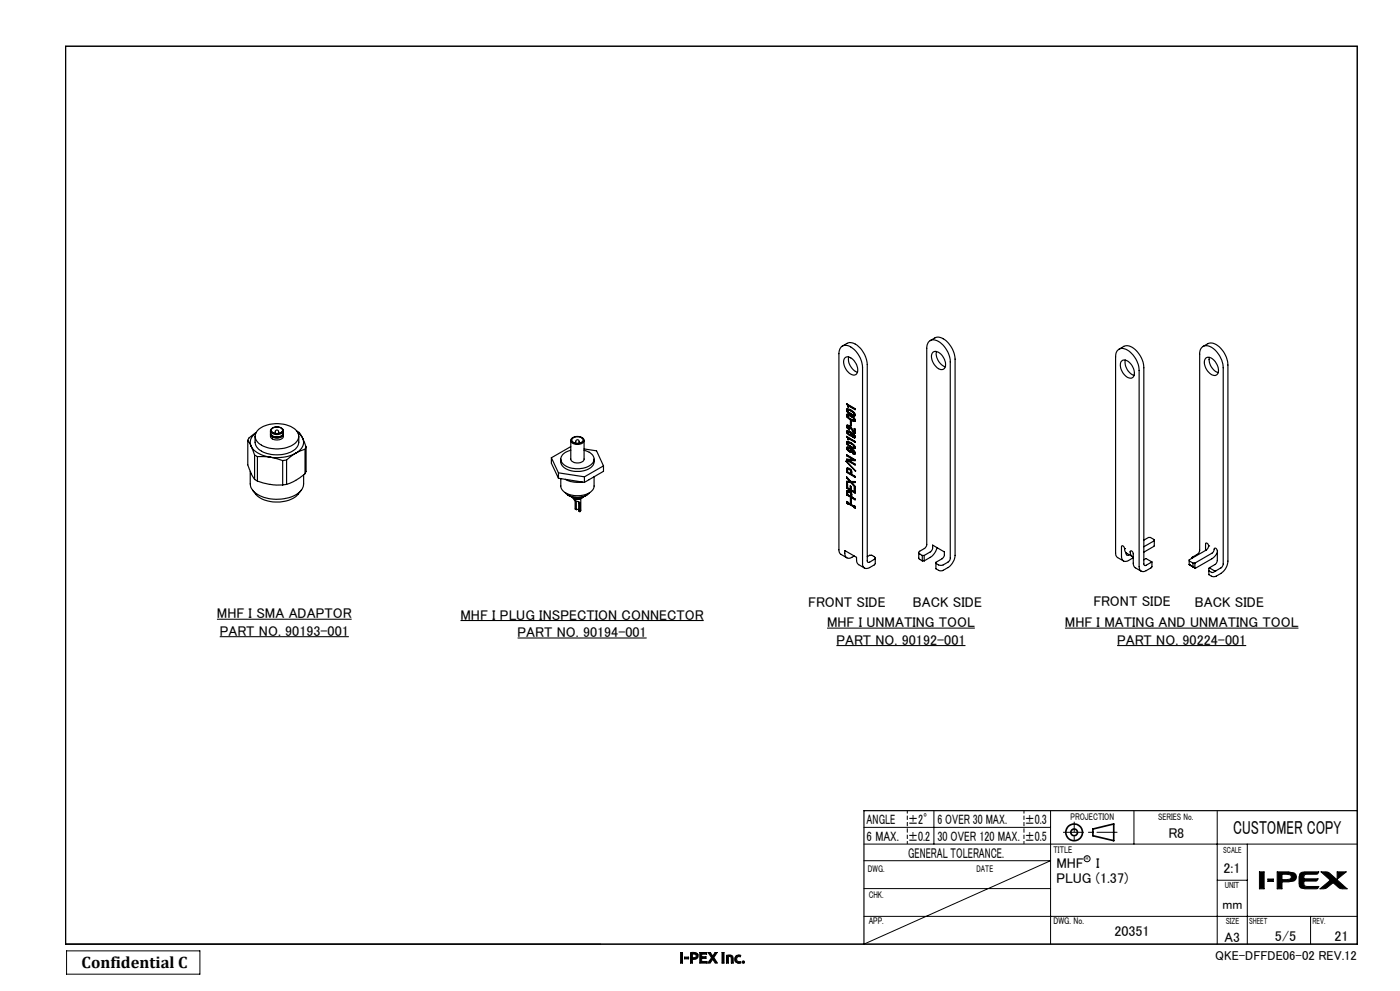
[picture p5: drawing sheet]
<svg xmlns="http://www.w3.org/2000/svg" width="420mm" height="297mm" viewBox="0 0 420 297" stroke-linecap="round" stroke-linejoin="round" font-family="sans-serif">
<g fill="none" stroke="#000" stroke-width=".35">
<path d="M19.7 13.9h387.5v269.1h-387.5zM252.7 103.7a3.5 3.5 0 0 1 2.6-1 6.9 6.9 0 0 1 4.9 6.6v58.8a.44 .44 0 0 0 .2 .4 .44 .44 0 0 0 .5 0l1.4-.9a.43 .43 0 0 0 .3-.4 .43 .43 0 0 0-.3-.4l-.8-.4h-.6l-.7 .4M253.6 107.1a2.74 2.74 0 0 1 3.2 1.8 2.37 2.37 0 0 1-.3 3.5 3.8 3.8 0 0 1-3.3-4.5zM254.6 107a4.2 4.2 0 0 0 2.6 4.5M279 102.1a3.4 3.4 0 0 1 2.6-1.1 7.2 7.2 0 0 1 4.9 6.6v58.8a5 5 0 0 1-2.1 3.7l-1.8 1h-.7l-1.1-.6v-2l2.1-1.3 .4-.6v-1.2l-3.5-2v1.1l-.4 .7-2.2 1.3M280 105.5a2.6 2.6 0 0 1 3.1 1.8 2.37 2.37 0 0 1-.2 3.4 3.7 3.7 0 0 1-3.5-3.7l.2-1.1zM281 105.3a4.2 4.2 0 0 0 2.6 4.6M335.7 104.7a3.4 3.4 0 0 1 2.6-1.1 7.1 7.1 0 0 1 4.8 6.6v58.8a.42 .42 0 0 0 .3 .5 .42 .42 0 0 0 .5-.1l1.6-1M336.3 108.4a1.66 1.66 0 0 1 2.8 .5 3.5 3.5 0 0 1 .8 4.2 2.36 2.36 0 0 1-3.1-1.5 3.4 3.4 0 0 1-.5-3.2zM337.6 107.9a4.2 4.2 0 0 0 2.7 4.6M360.9 103.8a3.5 3.5 0 0 1 2.6-1 7 7 0 0 1 4.9 6.6v58.8a4.7 4.7 0 0 1-2.1 3.7l-1.6 .9h-1.1l-.9-.6 .1-2M361.7 107.3a2.34 2.34 0 0 1 3.1 1.5 2.57 2.57 0 0 1 0 3.6 3.5 3.5 0 0 1-3.5-3.4v-.8z"/>
<path d="M362.8 107.1a4.3 4.3 0 0 0 2.6 4.6M74.3 132l.3-.7 2.2-1.6a3.2 3.2 0 0 0-1.4 4M74.3 132v7.3l1.3 3.1 .8 1.3M74.3 132l1.1 1.7M75.4 133.7a7.2 7.2 0 0 0 5.6 3.3M75.4 133.7l1 2.7M76.4 136.4l.8 .4M76.4 136.4v7.3M76.5 130.7v1.8a4.4 4.4 0 0 0 4.3 3.6 8.7 8.7 0 0 0 8.4-2.2l.4-1.4v-1.8M77.2 136.8l3.8 .2M77.2 136.8v7.4M77.6 128.7a9.4 9.4 0 0 1 11.3 .3 2.71 2.71 0 0 1-1.2 4.4 9.5 9.5 0 0 1-10.4-.9 2.51 2.51 0 0 1 .3-3.8z"/>
<path d="M81 137l3.8 1M81.1 130.2a1.67 1.67 0 0 0 2.4 1.6 1.39 1.39 0 0 0 1.5-1.6M81.1 129.1l.1 1 .5 .6M81.2 130a1.7 1.7 0 0 0 2.3 1.3 1.33 1.33 0 0 0 1.5-1.3M81.2 130.2a2.24 2.24 0 0 0 3.7 0M81.5 128.5a2.29 2.29 0 0 1 3.4 .4 2.03 2.03 0 0 1-3.6 0zM81.5 128.4a.96 .96 0 0 0-.2 1.2 .96 .96 0 0 0 1 .5 2.11 2.11 0 0 0 2.7-1l-.4-.7M81.6 128.5a2.05 2.05 0 0 1 3.2 .5 2.09 2.09 0 0 1-3.4 .1zM81.7 130.7a2.86 2.86 0 0 0 2.8 0M82.6 129.9v-.5a.49 .49 0 0 1 .5-.5 .49 .49 0 0 1 .5 .5v.5M84.8 138v7.3M85 129.1a1.7 1.7 0 0 1-2.3 1.8l-1-.2"/>
<path d="M86 137.9l-1.2 .1M86 137.9v7.3M88.7 135.8a12.3 12.3 0 0 1-7.7 1.2M88.7 135.8l-2.7 2.1M88.9 129.1a4.4 4.4 0 0 1 1.9 2.3M89.4 129.7l1.4 1.7M90.8 131.4a3.4 3.4 0 0 1-2.1 4.4M90.8 131.4l1 2.6M91.5 134.7l-2.8 1.1M91.5 134.7v7.3M91.8 134l-.3 .7M91.8 134v7.3l-.3 .7"/>
<path d="M165.4 137.2l2.1 4.5M165.4 137.2v1.6l2.1 4.5M168.2 137.6a3.3 3.3 0 0 0 3.2 3.5 6.3 6.3 0 0 0 6.6-1.9l.2-1.6M171.2 132v5.6a2.36 2.36 0 0 0 3.6 .7l.4-.5v-5.8M171.2 134.9a2.97 2.97 0 0 0-2.9 3.3 5.9 5.9 0 0 0 6.7 2.1 3.1 3.1 0 0 0 3.1-3.3 3.8 3.8 0 0 0-2.9-2.1M171.2 133.9l-5.8 3.3M171.6 131.4a2.4 2.4 0 0 1 3.5 .4 1.97 1.97 0 0 1-3 .9 .84 .84 0 0 1-.5-1.3zM171.6 131.3a1.02 1.02 0 0 0-.2 1.2 1.02 1.02 0 0 0 1.1 .6 1.97 1.97 0 0 0 2.7-1.2l-.4-.6M171.7 131.4a2.06 2.06 0 0 1 3.2 .5 2.02 2.02 0 0 1-3.3 0zM172.7 132.8v-.5a.51 .51 0 0 1 .5-.5 .51 .51 0 0 1 .5 .5v.5M175.2 134.5l3.8 .6 2 4.5M181 139.6l-5.7 3.3"/>
<path d="M181 139.6v1.6l-5.7 3.4M253.8 138.3l2.9 2.8zM254 134.3v-.1a2.14 2.14 0 0 1 2.4 1.1M254 134.3l.1 .5M254 130.9l.2 .3M254 127.7l.1 .5M254 124.5l.1 .5M254 121.1l.2 .4M254 122.8l.1 .6M254 129.4l.1 .5M254 132.6l.1 .6M254 121.1l2.5 1.4v.3l-2-1.2v.4l-.1-.1"/>
<path d="M254 130.9v-.1l2.5 1.5v.3l-2-1.2M254 136.6v-.3l2.5 1.5v.3l-2-.2M254 137.9l2.5 1.5v-.3l-2-1.2M254 136.6l2 1.2M254.1 121.1h-.1M254.1 130.9h-.1M254.1 122.8l.2 .5M254.1 124.4l.2 .6M254.1 127.7l.2 .5M254.1 129.3l.2 .5M254.1 132.5l.2 .6M254.1 134.2l.2 .5"/>
<path d="M254.1 122.8h-.1M254.1 124.4l-.1 .1M254.1 127.7h-.1M254.1 129.3l-.1 .1M254.1 132.5l-.1 .1M254.1 134.2l-.1 .1M254.1 134.8l.7 .6M254.1 127.4a3.6 3.6 0 0 1 2.2 2M254.1 127.4l-.1 .3M254.1 125l1.3 1 1 .3M254.1 124.1a2.44 2.44 0 0 1 2.4 2.1l-.1 .1M254.1 124.1l-.1 .4"/>
<path d="M254.1 123.4l1 .8 1.3 .5M254.1 122.5a2.45 2.45 0 0 1 2.4 2.1l-.1 .1M254.1 122.5l-.1 .3M254.1 129.1a2.48 2.48 0 0 1 2.4 2l-.1 .1M254.1 129.1l-.1 .3M254.1 129.9l.7 .6M254.1 133.2l1.3 1 1 .2M254.1 132.3a2.44 2.44 0 0 1 2.4 2.1h-.1M254.1 132.3l-.1 .3M254.1 121.1l.3 .3M254.1 130.9l.3 .3M254.1 136.4v.1"/>
<path d="M254.1 137.6v.2M254.1 136.5l2.1 1.2-.2 .1M254.1 137.8l2.4 1.4M254.1 136.5l-.1 .1M254.1 137.8l-.1 .1M254.2 122.5l-.1 .3M254.2 124.1l-.1 .3M254.2 129.1l-.1 .2M254.2 132.3l-.1 .2M254.2 134l-.1 .2M254.2 127.4l-.1 .3M254.2 131.2l.2 .4"/>
<path d="M254.2 121.5l.2 .3M254.3 129.8l.7 .6M254.3 134.7l.7 .6M254.3 129.8l-.2 .1M254.3 134.7l-.2 .1M254.3 123.3l1.3 1 .9 .3-.1 .1M254.3 125l1.3 .9 .9 .3-.1 .1M254.3 128.2l.5 .5M254.3 133.1l1.3 1 .9 .3h-.1M254.3 123.3l-.2 .1M254.3 125h-.2M254.3 128.2h-.2"/>
<path d="M254.3 133.1l-.2 .1M254.4 127.7l-.2 .2 .6 .6v.3l-.7-.6M254.4 127.7l.2 .1M254.4 122.8l.7 .3 1.1 .8M254.4 123.3a2.16 2.16 0 0 0 1.9 .9M254.4 122.8v.5M254.4 124.5l1.8 1M254.4 124.9a2.16 2.16 0 0 0 1.9 .9M254.4 124.5v.4M254.4 129.4l.9 .6M254.4 129.4l-.2 .1a.93 .93 0 0 0 1.1 .8M254.4 132.6l1 .5 .8 .6"/>
<path d="M254.4 132.6l-.2 .1a1.87 1.87 0 0 0 2.1 1.4v-.2M254.4 134.3l.9 .5M254.4 134.3h-.2a.97 .97 0 0 0 1.1 1M254.4 121.8v.1M254.4 131.6v.1M254.4 121.8l.3-.2 1.8 1M254.4 121.4l.1 .4M254.4 131.2l.1 .3M254.4 121.4l-.2 .1M254.4 131.2h-.2M254.4 134.2h.1M254.5 122.8l-.2 .1"/>
<path d="M254.5 124.4l-.2 .1M254.5 127.7l-.2 .1M254.5 129.3l-.2 .1M254.5 134.2l-.2 .1M254.5 122.8l.7 .2 1.1 .8M254.5 124.4l.7 .2 1.1 .8M254.5 127.7h.3M254.5 129.3l.8 .5M254.5 132.5l1.8 1.1M254.5 134.2l.8 .5M254.5 132.5l-.2 .1M254.5 121.8h.1"/>
<path d="M254.5 131.5v.1M254.5 122.8h.1M254.5 124.4h.1M254.5 121.8l-.1 .1M254.5 122.8h-.1M254.5 124.4l-.1 .1M254.5 129.3l-.1 .1M254.5 131.6l-.1 .1M254.5 127.7h-.1M254.5 131.6h.1M254.5 131.5l-.1 .1M254.5 132.5l-.1 .1"/>
<path d="M254.5 134.2l-.1 .1M254.5 131.4v.4l-.1-.1M254.5 131.4l.2-.1 1.8 1.1M254.5 137.9l2 .1M254.6 127.8l1.3 1.5M254.8 127.7l1.2 1.5M254.8 127.7l-.2 .1M254.8 135.4l.7 .2M254.8 130.5l.7 .2M255 130.4l.6 .2-.1 .1M255 135.3l.6 .2-.1 .1M255 135.3l-.2 .1"/>
<path d="M255 130.4l-.2 .1M255.1 126l.3 .2v1.4l-.3-.1zM255.3 130l.1 .2M255.3 134.8l.1 .3M255.3 126.1v1.3M255.3 127.4l.1 .1M255.3 127.4l-.2 .1M255.3 134.7l.2 .2M255.3 134.7l.9 .7M255.3 129.8l.3 .4-.1 .5M255.3 129.8l.9 .7M255.3 129.8l1 .6"/>
<path d="M255.3 134.7l1 .6M255.4 130.2l-.1 .1M255.4 135.1l-.1 .2M255.4 129.9l-.1 .1M255.4 134.8h-.1M255.4 135.1l-.1 .1M255.5 134.9v.7M255.5 130v.1M255.5 134.9v.1M255.5 130.1l-.2 .2M255.5 135l-.1 .1M255.5 130.1l-.1 .1"/>
<path d="M255.9 129.3l.4 .4M255.9 136l.5 .1M255.9 131.1l.5 .1M256 129.2l.4 .4M256 137.8l-2-.2v.3M256 129.2l-.1 .1M256 131l.5 .1-.1 .1M256 135.9l.5 .1-.1 .1M256 135.9l-.1 .1M256 130.9v.1M256 135.7v.2M256 131l-.1 .1"/>
<path d="M256.2 123.9l.1 .3M256.2 125.5l.1 .3M256.2 133.7l.1 .2M256.2 135.4l.1 .3M256.2 130.5l.1 .3M256.3 129.4v-1l.2 .2v1.3l-.2-.2M256.3 135.7h-.4v.3M256.3 130.8h-.4v.3M256.3 123.8l.1 .3M256.3 125.4l.1 .3M256.3 133.6l.1 .3M256.3 123.8l-.1 .1"/>
<path d="M256.3 125.4l-.1 .1M256.3 133.6l-.1 .1M256.3 130.4l.1 .3M256.3 135.3l.1 .3M256.3 130.4l-.1 .1M256.3 135.3l-.1 .1M256.4 135.3l.2 .5-.2 .3M256.4 124.1l-.2 .2M256.4 125.7l-.2 .2M256.4 133.9l-.2 .2M256.4 124.1l-.1 .1M256.4 125.7l-.1 .1"/>
<path d="M256.4 128.5l-.1 .9M256.4 133.9h-.1M256.4 130.7l-.1 .2M256.4 135.6l-.1 .2M256.4 129.6l.1 .1M256.4 129.6l-.1 .1M256.4 130.7l-.1 .1M256.4 135.6l-.1 .1M75.1 141.3v3.7a4.6 4.6 0 0 0 3.5 3.8 11.9 11.9 0 0 0 11.3-1.4l1.1-1.6 .1-3.5M75.8 146.9a8.4 8.4 0 0 0 8.9 3.5 7.2 7.2 0 0 0 5.7-3.5M76.4 143.7l.8 .5M77.2 144.2l3.5 .9 4.1 .2"/>
<path d="M86 145.2l-1.2 .1M91.5 142l-2.8 2-2.7 1.2M167.5 141.7l7.8 1.2M167.5 143.3l7.8 1.3M167.5 141.7v1.6M169.5 147.6l.9 .8M169.6 143.6l1.4 .7 1.2 .2h2.5M170.4 148.4a5.4 5.4 0 0 0 5.7 0M171.4 148.9l.4 .3M171.8 149.2l1 .4 1.4-.2M172.2 149.4l.3 .7M172.5 150.1a1.51 1.51 0 0 1 1.5 .8v2.4"/>
<path d="M172.5 150.1v2.4l.4 .2M172.9 150.2v2.5M172.9 152.7h.7M173.5 150.4l.1 2.7 .4 .2M174.2 149.4v3.6l-.2 .3M174.7 149.2l-.5 .2M175 148.9l-.6 .4-1.2 .2-1.4-.3M175.3 142.9v1.7M176.8 143.7l-.1 .1M176.9 147.6a5.7 5.7 0 0 1-6.5 .8M178.2 142.9v2.8a3.6 3.6 0 0 1-3.5 2.7 5.8 5.8 0 0 1-6.4-2.1l-.1-2.9M254 150.8v-.5l2.2 1.4"/>
<path d="M254 150.8l.4 .1M254 143.2v-.3l1.2 1.4h1.3v.3M254 146.3l2.5 1.5v-1.4l-.2-.2v1.2M254 140.6v1M254 146.3v-1.3l.3 .1v1.1l.8 .4M254 147.4v.9M254 143.2l.9 1.1M254 144.6h1.2M254.1 140.5v1M254.1 143.1v.1M254.1 144.2v.3M254.1 145v1.3"/>
<path d="M254.1 147.2v1.1M254.1 150.4v.3M254.1 141.5l2.4 1.4M254.1 141.5l-.1 .1M254.1 140.5l-.1 .1M254.1 144.5h1.2M254.1 143.2l1 1-.2 .1M254.1 146.3l2.4 1.3M254.1 143.2h-.1M254.1 144.5l-.1 .1M254.1 146.3h-.1M254.1 148.3l2.4 1.3"/>
<path d="M254.1 148.3h-.1M254.1 147.2l-.1 .2M254.1 150.7l.3 .2M254.1 150.7l-.1 .1M254.2 147a1.51 1.51 0 0 1 1.4 1.9l.9 .6v.3l-2.5-1.5M254.2 147l-.2 .4M254.2 140.2a1.54 1.54 0 0 1 1.4 2l.9 .6v.2l-2.5-1.4M254.2 140.2l-.2 .4M254.2 140.2l-.1 .3M254.2 147l-.1 .2M254.4 150.9l1.8 1.1M254.4 150.9l2 1"/>
<path d="M254.4 140.6l-.1 .9 1 .5M254.4 140.6l.4 .1M254.4 147.4l-.1 .8 1 .6M254.4 147.4l.4 .1M254.5 140.5l-.1 .1M254.5 147.3l-.1 .1M254.6 140.5l.3 .1M254.6 147.3l.3 .1M254.6 140.5l-.2 .1M254.6 147.3l-.2 .1M254.8 140.7l.3 .3M254.8 147.5l.3 .3"/>
<path d="M254.9 140.6l.4 .3M254.9 147.4l.4 .3M254.9 144.3l-.9-.1v.4M254.9 140.6l-.1 .1M254.9 147.4l-.1 .1M255.1 146.6v-1l.2 .2v1l1 .6M255.1 141l.2 .4M255.1 147.8l.2 .3M255.1 149.3l.3 .1v1.5l-.3-.2zM255.2 144.6l1.3 1.5v-.3l-1-1.2M255.2 145.7l-.1 .9M255.3 140.9l.1 .4"/>
<path d="M255.3 147.7l.1 .4M255.3 141.4v.6M255.3 148.1v.7M255.3 149.4v1.2M255.3 140.9l-.2 .1M255.3 147.7l-.2 .1M255.3 150.6l.1 .1M255.3 150.6l-.2 .1M255.3 144.5l1.2 1.4M255.3 144.5l-.1 .1M255.4 141.3l-.1 .7M255.4 148.1l-.1 .7"/>
<path d="M255.4 141.3l-.1 .1M255.4 148.1h-.1M255.5 144.6h1M256.2 151.7l.4 .1v.5l-.4-.2M256.2 152v.1M256.3 151.6l-.1 .1M256.4 152l.2 .1M256.4 151.9v.1M256.4 152l-.2 .1M256.4 151.9l-.2 .1M256.4 146.3l-.1 1.1M256.5 144.6h-1"/>
<path d="M254.1 167.2l-1.9-1.1-.5-1.3v-58.8a2.15 2.15 0 0 1 1-2.3 2.15 2.15 0 0 1 2.5 .3 7.9 7.9 0 0 1 3.6 6.1v58.8a1.29 1.29 0 0 0 .6 1.4 1.29 1.29 0 0 0 1.5-.2l1.7-1.1v-1.8M256.3 166.6l-.7 .4a1.3 1.3 0 0 1-1.5 .2 1.3 1.3 0 0 1-.7-1.4v-.8l3.6 2v1.3l.3 .6 2.1 1.3M275.6 165.6v1.8l1.1 .7M276.7 166.5l-.8-.5a.43 .43 0 0 1-.3-.4 .43 .43 0 0 1 .3-.4l1.7-1 .4-.9v-58.9a2.15 2.15 0 0 1 1.1-2.3 2.15 2.15 0 0 1 2.5 .2 7.8 7.8 0 0 1 3.5 6.1v59l-.6 1-1.7 1h-1.1l-.9-.6M276.7 166.5v1.6M276.7 166.5h.5M276.7 168.1h.5M277.2 166.5v1.6M281.1 164.1a4.9 4.9 0 0 1-2 2.9l-1.9 1.1M337.1 168.1l-1.9-1.1-.4-.5-.1-.8v-58.8a2.14 2.14 0 0 1 1-2.2 2.14 2.14 0 0 1 2.5 .2 7.6 7.6 0 0 1 3.5 6.1v58.8a1.28 1.28 0 0 0 .7 1.4 1.28 1.28 0 0 0 1.5-.2l1.6-1v-1.6M337.4 164.4l-.3-.6-.4-.3-.2 .2-.1 3.1a1.3 1.3 0 0 0 .7 1.3 1.3 1.3 0 0 0 1.5-.1l1.4-.9M337.4 164.4h.1"/>
<path d="M337.4 164.4l.2 1.1 2.1 1.3M337.9 165.7a.51 .51 0 0 0 .1 .7 .51 .51 0 0 0 .7-.2M340 166.9a1.15 1.15 0 0 1-.7-1.8l.6 .6 .1 3.1 .3 1.1 2.1 1.3M343.1 161.9l1.5-.8h.5l1.2 .6-.2 2.1-3 1.7M343.1 167.8l.7-.4 1.7 1M346.3 162.1l-3.2 1.8M356.8 169.2h.1M356.8 168.1l1.1 .7M356.8 169.2l1.1 .7M356.8 169.2l1.8 1.1M357.5 167.1l1.8-1.1 .6-1.1v-58.8a2.15 2.15 0 0 1 1-2.3 2.15 2.15 0 0 1 2.5 .3 7.8 7.8 0 0 1 3.6 6.1v59l-.6 .9-1.9 1.1M357.5 167.1v.3"/>
<path d="M357.5 167.1l.2 .1M357.9 168.8h.6M357.9 168.8v1.1M357.9 169.9l.6 .3M358.5 168.8l5.2-3.1 .5-.8a.45 .45 0 0 1 .3-.6 .45 .45 0 0 1 .6 .4l.1 3.3-.2 .7-.4 .4-1.8 1.1M358.5 170.2l.1 .1M358.5 168.8v1.4M362.6 163.6h.1M362.6 163.6l-.3-.7-.5-.1-.1 2.2M362.6 163.6l-.2 .7-.5 .5-5.1 3v1.4M362.7 171.1l.9 .5 .9-.4M362.8 170.2l1.7 1"/>
<path d="M365.2 165.6l-1.3 1.6-5.3 3.1M407.2 243h-148v40"/>
</g>
<g fill="none" stroke="#000" stroke-width=".3">
<path d="M19.7 13.9h387.5v269.1h-387.5zM259.2 257.9h56l-56 25.1M259.2 253h148M259.2 248h56M280.2 243v10M315.2 243v40M340.2 243v10M365.2 243v40M374.2 253v30M259.2 274.6h148M259.2 266.3h56M365.2 263.8h9"/>
<path d="M377.8 261.3h1.4v5.1h-1.4zM380.4 263.5h1.6v.7h-1.6zM383.2 261.3h3.3l1.8 .4a1.38 1.38 0 0 1 0 2.3l-1.8 .3h-1.9v2.1h-1.4zM384.6 262l2.4 .2a.71 .71 0 0 1 0 1.3l-2.4 .1zM390 261.8l.6-.4 .9-.1h4.1l-.3 .6-.4 .1-3.5 .1-.2 .6v.7h4.2l-.4 .6-3.8 .1 .1 1.4 .7 .2h3.6l-.3 .6-3.8 .1-1.3-.3a4.8 4.8 0 0 1-.2-4.3zM393.2 274.6v8.4M396.3 261.3l2.1 .1 .5 .3 5.2 4.7a3.8 3.8 0 0 1-4.2-1.9l-2.2 1.8-1.7 .1 3.1-2.6zM401.1 261.3h2.8l-2.8 2.2zM20 285h40v7h-40zM204.2 285.5h.6v3.1h-.6zM205.4 286.8h1.2v.6h-1.2zM207.2 285.5l.4-.1a1.65 1.65 0 0 1 1.9 .7l-.2 .9-.5 .4-1.1 .1v1.1h-.5z"/>
<path d="M207.7 286l1.1 .2-.1 .7-1 .1zM209.9 285.5h2.1v.5h-1.5v.7h1.3v.5h-1.3v.9h1.6v.5h-2.2zM212.4 285.5h.7l.7 1 .7-1h.7l-1.1 1.5 1.1 1.6h-.6l-.8-1.1-.8 1.1h-.6l1.1-1.6zM216.6 285.5h.6v3.1h-.6zM217.9 286.3l.8-.1a.96 .96 0 0 1 1.3 1.1v1.3h-.6l-.1-1.7-.8-.2v1.9h-.6zM220.9 286.4l.8-.2 .5 .1-.1 .5-.6-.1-.4 .2-.1 .5 .1 .6 .4 .2 .7-.1 .1 .5-.9 .1-.8-.4-.1-.3a1.59 1.59 0 0 1 .4-1.6zM222.7 288.1h.6v.5h-.6z"/>
<circle cx="326.1" cy="257.4" r=".91"/>
</g>
<g fill="none" stroke="#000" stroke-width=".5">
<path d="M327.9 248.5l6.2-1.6v5.1l-6.2-1.5z"/>
<circle cx="322.2" cy="249.4" r="2.5"/>
<circle cx="322.3" cy="249.5" r="1.01"/>
</g>
<path d="M335.2 249.4h-16.3" fill="none" stroke="#000" stroke-width=".3" stroke-dasharray="6.3 1.3 1.3 1.3" stroke-dashoffset=".1" stroke-linecap="butt"/>
<path d="M322.3 246.3v6.5" fill="none" stroke="#000" stroke-width=".3" stroke-dasharray="6.3 1.3 1.3 1.3" stroke-dashoffset="3.2" stroke-linecap="butt"/>
<path d="M272.2 242.9v10M307.2 252.9v-10" fill="none" stroke="#000" stroke-width=".3" stroke-dasharray="1.3 .6" stroke-dashoffset=".4" stroke-linecap="butt"/>
<g fill="#000">
<path d="M377.8 261.3v5.1h1.4v-5.1zM380.4 263.5v.7h1.6v-.7zM383.2 261.3v5.1h1.4v-2.1h1.9a1.8 1.8 0 0 0 2.4-1.6 1.88 1.88 0 0 0-2.4-1.4zM384.6 262l2.5 .2 .3 .5-.1 .5-.8 .4h-1.9zM390.1 261.6l-.4 .9v2.3a1.41 1.41 0 0 0 1.8 1.6h3.5l.4-.2 .2-.5h-3.8l-.5-.2-.1-1.4h3.7l.5-.7h-4.2v-.9l.6-.5h3.3l.5-.7h-4.2zM396.3 261.3l2.8 2.5-3.1 2.6 1.7-.1 2.2-1.8 2.1 1.8 2.1 .1-5.5-4.9zM401.1 261.3v2.2l2.8-2.2z" fill-rule="evenodd"/>
<path d="M204.2 285.5h.6v3.1h-.6zM205.4 286.8h1.2v.6h-1.2zM207.2 285.5h1.5l.8 .6-.1 .8-.2 .4-1.5 .2v1.1h-.5zM207.7 286v1h.7l.4-.2-.1-.8zM209.9 285.5h2.1v.5h-1.5v.7h1.3v.5h-1.3v.9h1.6v.5h-2.2zM212.4 285.5h.7l.7 1 .7-1h.7l-1.1 1.5 1.1 1.6h-.6l-.8-1.1-.8 1.1h-.6l1.1-1.6zM216.6 285.5h.6v3.1h-.6zM217.9 286.3l1.4-.1 .4 .2 .3 .7v1.5h-.6v-1.5l-.4-.4h-.5v1.9h-.6zM220.7 286.6l.8-.4 .7 .1-.1 .5h-.9l-.2 .9 .3 .5 .9-.1 .1 .5-1 .1-.7-.4-.2-1.1zM222.6 288.3a.4 .4 0 0 1 .8 0 .4 .4 0 0 1-.8 0z" fill-rule="evenodd"/>
</g>
<path d="M65.1 185.6h40.4M65.9 190.8h38.8M138.2 186h72.9M155.3 191.2h38.7M248.1 188.2h44.4M250.9 193.5h38.8M319.5 188.2h70M335.1 193.5h38.8" fill="none" stroke="#000" stroke-width=".31"/>
<text font-size="5.6" x="370" y="250">CUSTOMER COPY</text>
<text font-size="4.9" x="24.5" y="290.2">Confidential C</text>
<g font-size="4.2">
<text x="65.1" y="185.3">MHF I SMA ADAPTOR</text>
<text x="138.2" y="185.7">MHF I PLUG INSPECTION CONNECTOR</text>
<text x="242.5" y="181.9">FRONT SIDE</text>
<text x="273.9" y="181.9">BACK SIDE</text>
<text x="328" y="181.7">FRONT SIDE</text>
<text x="358.5" y="181.8">BACK SIDE</text>
<text x="65.9" y="190.5">PART NO. 90193-001</text>
<text x="155.3" y="190.9">PART NO. 90194-001</text>
<text x="248.1" y="187.9">MHF I UNMATING TOOL</text>
<text x="319.5" y="187.9">MHF I MATING AND UNMATING TOOL</text>
<text x="250.9" y="193.2">PART NO. 90192-001</text>
<text x="335.1" y="193.2">PART NO. 90224-001</text>
<text x="350.5" y="251.2">R8</text>
<text x="272.4" y="257">GENERAL TOLERANCE.</text>
<text x="316.9" y="260.3">MHF</text>
<text x="328.8" y="260.3">I</text>
<text x="367.1" y="261.7">2:1</text>
<text x="316.9" y="264.5">PLUG (1.37)</text>
<text x="334.3" y="280.6">20351</text>
<text x="382.5" y="282.1">5/5</text>
<text x="400.3" y="282.1">21</text>
</g>
<g font-size="4.1">
<text x="260" y="252">6 MAX.</text>
<text x="260" y="247">ANGLE</text>
<text x="272.5" y="247">±2°</text>
<text x="281.2" y="247">6 OVER 30 MAX.</text>
<text x="307.5" y="247">±0.3</text>
<text x="272.5" y="252">±0.2</text>
<text x="281.2" y="252">30 OVER 120 MAX.</text>
<text x="307.5" y="252">±0.5</text>
<text x="366.8" y="272.5">mm</text>
<text x="367.4" y="282.2">A3</text>
</g>
<text font-size="3.9" x="364.6" y="287.8">QKE-DFFDE06-02 REV.12</text>
<g font-size="2.9">
<text x="321.2" y="245.8">PROJECTION</text>
<text x="316.1" y="255.7">TITLE</text>
<text x="260.4" y="261.2">DWG.</text>
<text x="292.9" y="261.2">DATE</text>
<text x="260.6" y="269">CHK.</text>
<text x="260.6" y="277">APP.</text>
<text x="316.1" y="277">DWG. No.</text>
</g>
<text font-size="2.8" x="347.5" y="245.8">SERIES No.</text>
<g font-size="2.7">
<text x="366.9" y="255.7">SCALE</text>
<text x="367.4" y="266.1">UNIT</text>
<text x="367.7" y="277">SIZE</text>
<text x="374.7" y="277.1">SHEET</text>
<text x="393.8" y="277.1">REV.</text>
</g>
<text font-size="1.4" x="325.7" y="257.8">R</text>
</svg>
